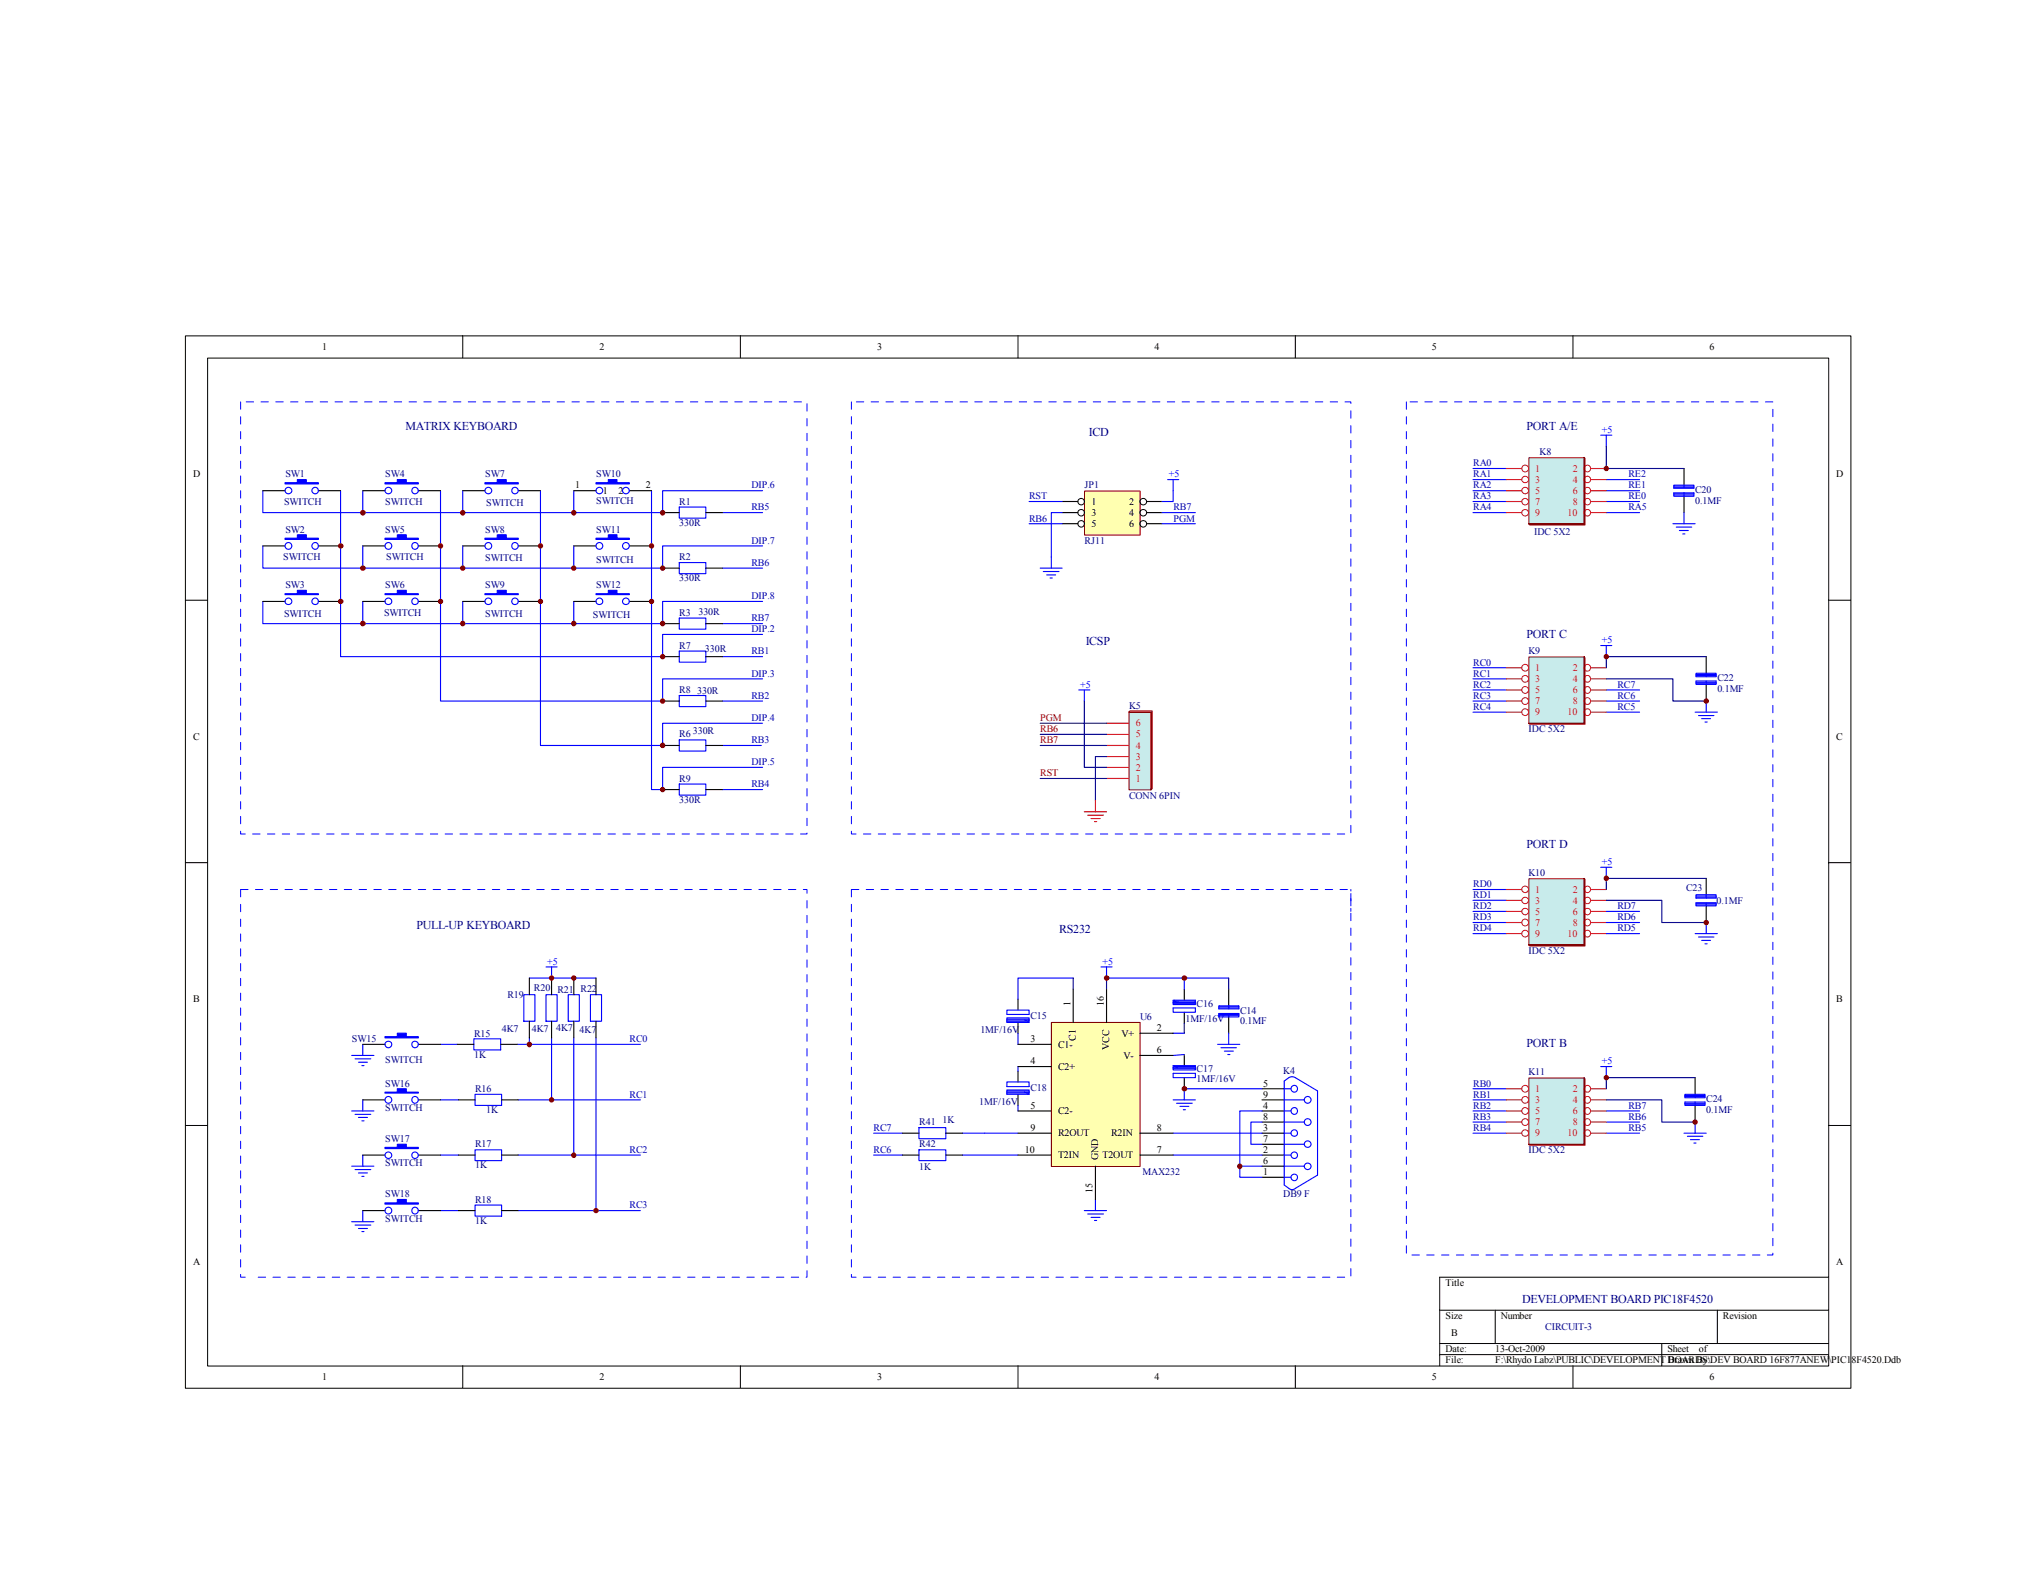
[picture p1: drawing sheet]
<svg xmlns="http://www.w3.org/2000/svg" width="279mm" height="216mm" viewBox="0 0 279 216" stroke-linecap="round" stroke-linejoin="round" font-family="sans-serif">
<g fill="none" stroke="#000" stroke-width=".14">
<path d="M25.4 46.1h228.6v144.4h-228.6zM28.5 49.1h222.5v138.4h-222.5zM63.5 46.1v3M101.6 46.1v3M139.7 46.1v3M177.8 46.1v3M215.9 46.1v3M25.4 82.4h3.1M250.9 82.4h3.1M25.4 118.4h3.1M250.9 118.4h3.1M25.4 154.5h3.1"/>
<path d="M250.9 154.5h3.1M197.6 179.8h53.3M205.2 179.8v4.6M235.7 179.8v4.6M250.9 175.3h-53.3v12.2M63.5 187.5v3M101.6 187.5v3M139.7 187.5v3M177.8 187.5v3M197.6 184.4h53.3M197.6 185.9h53.3M215.9 187.5v3"/>
<path d="M228 184.4v3.1"/>
</g>
<g fill="none" stroke="#00f" stroke-width=".15">
<path d="M36.1 67.4v3h54.8v-3h13.7M36.1 74.9v3.1h54.8v-3.1h13.7M46.7 67.4v22.7h44.2v-3h13.7M49.8 67.4v3M49.8 74.9v3.1M60.5 67.4v28.8h30.4v-3h13.7M63.5 67.4v3M63.5 74.9v3.1M74.2 67.4v34.9h16.7v-3h13.7M78.7 67.4v3M78.7 74.9v3.1M89.4 67.4v41h1.5v-3.1h13.7"/>
<path d="M99.1 70.4h5.5M99.1 78h5.5M36.1 82.5v3.1h54.8v-3.1h13.7M49.8 82.5v3.1M63.5 82.5v3.1M78.7 82.5v3.1M99.1 85.6h5.5M99.1 90.1h5.5M99.1 96.2h5.5M99.1 102.3h5.4M99.1 108.4h5.5M72.6 134.2h9.2"/>
<path d="M74.9 132.7h1.6M75.7 132.7v1.5M48.3 152.5h3M48.3 144.9h3M48.7 153h2.2M48.7 145.3h2.2M49.2 153.4h1.2M49.2 145.8h1.2M49.7 153.8h.3M49.7 146.3h.3M49.8 143.3v1.6M49.8 151v1.5"/>
<path d="M49.8 158.5v1.6M60.5 143.3h2.2M60.5 151h2.4M60.5 158.5h2.4M71 143.3h16.9M71.1 151h16.8M71.1 158.5h16.8M72.6 142.5v.8M75.7 142.5v8.5M78.7 142.5v16M81.8 142.5v23.7M48.3 167.7h3"/>
<path d="M48.3 160.1h3M48.7 168.1h2.2M48.7 160.5h2.2M49.2 168.6h1.2M49.2 161h1.2M49.7 169h.3M49.7 161.5h.3M49.8 166.2v1.5M60.5 166.2h2.4M71.1 166.2h16.8"/>
</g>
<path d="M36.1 67.4h3M43.7 67.4h3" fill="none" stroke="#000" stroke-width=".15"/>
<path d="M39.1 66.3h1.7v-.5h1.2v.5h1.7v.1h-4.6z" fill-rule="evenodd" fill="#00f"/>
<g fill="none" stroke="#00f" stroke-width=".15">
<path d="M39.1 66.3h1.7v-.5h1.2v.5h1.7v.1h-4.6z"/>
<circle cx="39.6" cy="67.3" r=".45"/>
<circle cx="43.2" cy="67.3" r=".44"/>
</g>
<path d="M49.8 67.4h3M57.4 67.4h3.1" fill="none" stroke="#000" stroke-width=".15"/>
<path d="M52.8 66.3h1.7v-.5h1.3v.5h1.6v.1h-4.6z" fill-rule="evenodd" fill="#00f"/>
<g fill="none" stroke="#00f" stroke-width=".15">
<path d="M52.8 66.3h1.7v-.5h1.3v.5h1.6v.1h-4.6z"/>
<circle cx="53.3" cy="67.3" r=".45"/>
<circle cx="57" cy="67.3" r=".45"/>
</g>
<path d="M63.5 67.4h3M71.1 67.4h3.1" fill="none" stroke="#000" stroke-width=".15"/>
<path d="M66.5 66.3h1.7v-.5h1.3v.5h1.6v.1h-4.6z" fill-rule="evenodd" fill="#00f"/>
<g fill="none" stroke="#00f" stroke-width=".15">
<path d="M66.5 66.3h1.7v-.5h1.3v.5h1.6v.1h-4.6z"/>
<circle cx="67" cy="67.3" r=".45"/>
<circle cx="70.7" cy="67.3" r=".45"/>
</g>
<path d="M63.5 74.9h3M71.1 74.9h3.1" fill="none" stroke="#000" stroke-width=".15"/>
<path d="M66.5 73.9h1.7v-.5h1.3v.5h1.6v.1h-4.6z" fill-rule="evenodd" fill="#00f"/>
<g fill="none" stroke="#00f" stroke-width=".15">
<path d="M66.5 73.9h1.7v-.5h1.3v.5h1.6v.1h-4.6z"/>
<circle cx="67" cy="74.9" r=".46"/>
<circle cx="70.7" cy="74.9" r=".46"/>
</g>
<path d="M49.8 74.9h3M57.4 74.9h3.1" fill="none" stroke="#000" stroke-width=".15"/>
<path d="M52.8 73.9h1.7v-.5h1.3v.5h1.6v.1h-4.6z" fill-rule="evenodd" fill="#00f"/>
<g fill="none" stroke="#00f" stroke-width=".15">
<path d="M52.8 73.9h1.7v-.5h1.3v.5h1.6v.1h-4.6z"/>
<circle cx="53.3" cy="74.9" r=".46"/>
<circle cx="56.9" cy="74.9" r=".46"/>
</g>
<path d="M36.1 74.9h3M43.7 74.9h3" fill="none" stroke="#000" stroke-width=".15"/>
<path d="M39.1 73.9h1.7v-.5h1.2v.5h1.7v.1h-4.6z" fill-rule="evenodd" fill="#00f"/>
<g fill="none" stroke="#00f" stroke-width=".15">
<path d="M39.1 73.9h1.7v-.5h1.2v.5h1.7v.1h-4.6z"/>
<circle cx="39.6" cy="74.9" r=".46"/>
<circle cx="43.2" cy="74.9" r=".45"/>
</g>
<path d="M36.1 82.5h3M43.7 82.5h3" fill="none" stroke="#000" stroke-width=".15"/>
<path d="M39.1 81.5h1.7v-.5h1.2v.5h1.7v.1h-4.6z" fill-rule="evenodd" fill="#00f"/>
<g fill="none" stroke="#00f" stroke-width=".15">
<path d="M39.1 81.5h1.7v-.5h1.2v.5h1.7v.1h-4.6z"/>
<circle cx="39.6" cy="82.5" r=".46"/>
<circle cx="43.2" cy="82.5" r=".44"/>
</g>
<path d="M49.8 82.5h3M57.4 82.5h3.1" fill="none" stroke="#000" stroke-width=".15"/>
<path d="M52.8 81.5h1.7v-.5h1.3v.5h1.6v.1h-4.6z" fill-rule="evenodd" fill="#00f"/>
<g fill="none" stroke="#00f" stroke-width=".15">
<path d="M52.8 81.5h1.7v-.5h1.3v.5h1.6v.1h-4.6z"/>
<circle cx="53.3" cy="82.5" r=".46"/>
<circle cx="57" cy="82.5" r=".45"/>
</g>
<path d="M63.5 82.5h3M71.1 82.5h3.1" fill="none" stroke="#000" stroke-width=".15"/>
<path d="M66.5 81.5h1.7v-.5h1.3v.5h1.6v.1h-4.6z" fill-rule="evenodd" fill="#00f"/>
<g fill="none" stroke="#00f" stroke-width=".15">
<path d="M66.5 81.5h1.7v-.5h1.3v.5h1.6v.1h-4.6z"/>
<circle cx="67" cy="82.5" r=".46"/>
<circle cx="70.7" cy="82.5" r=".45"/>
</g>
<path d="M78.7 82.5h3.1M86.4 82.5h3" fill="none" stroke="#000" stroke-width=".15"/>
<path d="M81.8 81.5h1.7v-.5h1.2v.5h1.7v.1h-4.6z" fill-rule="evenodd" fill="#00f"/>
<g fill="none" stroke="#00f" stroke-width=".15">
<path d="M81.8 81.5h1.7v-.5h1.2v.5h1.7v.1h-4.6z"/>
<circle cx="82.3" cy="82.5" r=".46"/>
<circle cx="85.9" cy="82.5" r=".46"/>
</g>
<path d="M78.7 74.9h3.1M86.4 74.9h3" fill="none" stroke="#000" stroke-width=".15"/>
<path d="M81.8 73.9h1.7v-.5h1.2v.5h1.7v.1h-4.6z" fill-rule="evenodd" fill="#00f"/>
<g fill="none" stroke="#00f" stroke-width=".15">
<path d="M81.8 73.9h1.7v-.5h1.2v.5h1.7v.1h-4.6z"/>
<circle cx="82.3" cy="74.9" r=".46"/>
<circle cx="85.9" cy="74.9" r=".46"/>
</g>
<path d="M78.7 67.4h3.1M86.4 67.4h3" fill="none" stroke="#000" stroke-width=".15"/>
<path d="M81.8 66.3h1.7v-.5h1.2v.5h1.7v.1h-4.6z" fill-rule="evenodd" fill="#00f"/>
<g fill="none" stroke="#00f" stroke-width=".15">
<path d="M81.8 66.3h1.7v-.5h1.2v.5h1.7v.1h-4.6zM93.2 69.6h3.7v1.5h-3.7zM93.2 77.2h3.7v1.5h-3.7zM93.2 84.8h3.7v1.6h-3.7zM93.2 89.4h3.7v1.5h-3.7zM93.2 95.5h3.7v1.5h-3.7zM93.2 101.6h3.7v1.5h-3.7zM93.2 107.6h3.7v1.5h-3.7zM71.9 136.5h1.5v3.7h-1.5zM74.9 136.5h1.6v3.7h-1.6zM78 136.5h1.5v3.7h-1.5zM81 136.5h1.5v3.7h-1.5z"/>
<path d="M65 142.6h3.7v1.5h-3.7zM65.2 150.2h3.6v1.5h-3.6zM65.2 157.8h3.6v1.5h-3.6zM65.2 165.4h3.6v1.5h-3.6z"/>
<circle cx="82.3" cy="67.3" r=".45"/>
<circle cx="85.9" cy="67.3" r=".45"/>
</g>
<g fill="none" stroke="#000" stroke-width=".15">
<path d="M90.9 70.4h2.3M90.9 78h2.3M96.9 70.4h2.2M96.9 78h2.2M90.9 85.6h2.3M90.9 90.1h2.3M90.9 96.2h2.3M96.9 85.6h2.2M96.9 90.1h2.2M96.9 96.2h2.2M90.9 102.3h2.3M90.9 108.4h2.3"/>
<path d="M96.9 102.3h2.2M96.9 108.4h2.2M72.6 134.2v2.3M75.7 134.2v2.3M78.7 134.2v2.3M81.8 134.2v2.3M49.8 143.3h3M57.4 143.3h3.1M62.7 143.3h2.3M62.9 151h2.3M62.9 158.5h2.3M68.7 143.3h2.3"/>
<path d="M68.8 151h2.3M68.8 158.5h2.3M72.6 140.2v2.3M75.7 140.2v2.3M78.7 140.2v2.3M81.8 140.2v2.3M62.9 166.2h2.3M68.8 166.2h2.3"/>
</g>
<path d="M52.8 142.3h1.7v-.5h1.3v.5h1.6v.2h-4.6z" fill-rule="evenodd" fill="#00f"/>
<g fill="none" stroke="#00f" stroke-width=".15">
<path d="M52.8 142.3h1.7v-.5h1.3v.5h1.6v.2h-4.6z"/>
<circle cx="53.3" cy="143.4" r=".46"/>
<circle cx="57" cy="143.4" r=".45"/>
</g>
<path d="M49.8 151h3M57.4 151h3.1" fill="none" stroke="#000" stroke-width=".15"/>
<path d="M52.8 149.9h1.7v-.5h1.3v.5h1.6v.1h-4.6z" fill-rule="evenodd" fill="#00f"/>
<g fill="none" stroke="#00f" stroke-width=".15">
<path d="M52.8 149.9h1.7v-.5h1.3v.5h1.6v.1h-4.6z"/>
<circle cx="53.3" cy="151" r=".46"/>
<circle cx="56.9" cy="151" r=".46"/>
</g>
<path d="M49.8 158.5h3M57.4 158.5h3.1" fill="none" stroke="#000" stroke-width=".15"/>
<path d="M52.8 157.5h1.7v-.4h1.3v.4h1.6v.1h-4.6z" fill-rule="evenodd" fill="#00f"/>
<g fill="none" stroke="#00f" stroke-width=".15">
<path d="M52.8 157.5h1.7v-.4h1.3v.4h1.6v.1h-4.6z"/>
<circle cx="53.3" cy="158.6" r=".45"/>
<circle cx="57" cy="158.6" r=".45"/>
</g>
<path d="M49.8 166.2h3M57.4 166.2h3.1" fill="none" stroke="#000" stroke-width=".15"/>
<path d="M52.8 165.1h1.7v-.5h1.3v.5h1.6v.2h-4.6z" fill-rule="evenodd" fill="#00f"/>
<g fill="none" stroke="#00f" stroke-width=".15">
<path d="M219.7 59.7h1.5M220.4 59.7v1.6M202.1 65.8h4.6M202.1 67.4h4.6M202.1 68.8h4.6M202.1 70.4h4.6M202.1 64.3h4.6M220.4 65.8h4.6M220.4 67.4h4.6M220.4 68.8h4.6M220.4 70.4h4.6M229.6 71.9h3"/>
<path d="M229.7 66.6h2.8v.4h-2.8zM229.7 67.6h2.8v.5h-2.8zM229.7 67.8h2.8M229.7 67.9h2.8M229.7 66.9h2.8M229.7 66.7h2.8M230 72.3h2.2M230.5 72.8h1.2M230.9 73.3h.3M231.1 66.6v.4M231.1 67.6v.5M231.1 70.4v1.5"/>
<path d="M202.1 94.7h4.6M202.1 96.2h4.6M202.1 97.7h4.6M202.1 91.7h4.6M202.1 93.2h4.6M220.4 94.7h4.6M220.4 96.2h4.6M220.4 97.7h4.6M232.6 97.7h3.1M232.7 92.4h2.8v.5h-2.8zM232.7 93.5h2.8v.4h-2.8zM232.7 93.6h2.8"/>
<path d="M232.7 93.8h2.8M232.7 92.7h2.8M232.7 92.6h2.8M233.1 98.2h2.1M233.5 98.6h1.2M234 99.1h.3M234.1 92.4v.5M234.1 93.5v.4M234.1 96.2v1.5M138.2 138.6h3v.6h-3zM138.2 139.7h3v.6h-3zM138.2 139.9h3"/>
<path d="M138.2 140h3l-.1 .3M140.6 140l.5 .2h-2.9M147.3 134.2h-7.6v2.9M151.1 132.7h1.5M151.8 132.7v1.5h10.7v1.6M161 138.3h3v.6h-3zM161 137.3h3v.6h-3zM161 137.7h3M161.2 137.3l-.2 .3h3M162.5 134.2h6.1M164 137.4h-2.8l.4 .2M167.3 138h2.7v.5h-2.7z"/>
<path d="M167.3 139.1h2.7v.5h-2.7zM167.3 138.3h2.7M167.3 139.2h2.7M167.3 139.4h2.7M167.3 138.2h2.7M168.6 138v.5M168.6 139.1v.5M202.1 122.1h4.6M202.1 128.1h4.6M202.1 126.6h4.6M202.1 125.1h4.6M202.1 123.6h4.6"/>
<path d="M232.6 128.1h3.1M232.7 122.8h2.8v.5h-2.8zM232.7 123.9h2.8v.4h-2.8zM232.7 124h2.8M232.7 124.2h2.8M232.7 123.1h2.8M232.7 123h2.8M233.1 128.6h2.1M233.5 129.1h1.2M234 129.5h.3M234.1 122.8v.5M234.1 123.9v.4"/>
<path d="M234.1 126.6v1.5M119.9 155.5h3.9M119.9 158.5h3.9M126.1 154.8h3.7v1.5h-3.7zM126.1 157.8h3.7v1.5h-3.7zM132.1 155.5h7.6M132.1 158.5h7.6M138.2 148.5h3v.6h-3zM138.2 149.6h3v.6h-3zM138.2 149.7h3M138.2 149.9h3l-.1 .3M139.7 141.8v1.5"/>
<path d="M139.7 146.4v.6M139.7 151.7v.8M140.6 149.9l.5 .1h-2.9M161 147.3h3v.6h-3zM161 146.3h3v.6h-3zM161 155.5h12.2M161 151h3M161 158.5h12.2M161 146.7h3M161 141.8h1.5M161.2 146.3l-.2 .3h3M161.5 151.4h2.1"/>
<path d="M161.9 151.8h1.3M162.4 152.3h.3M162.5 144.7l-1.5 .2M164 146.4h-2.8l.4 .2M167.1 143.3h3M167.6 143.8h2.1M168 144.3h1.2M168.5 144.7h.3M168.6 141.8v1.5M173.2 154h-1.5v3.1h1.5M173.2 152.5h-3.1v9.1h3.1M173.2 149.4h-10.7v1.6"/>
<path d="M176.2 148.4l.8-.6h.6l3.2 1.9v11.6l-3.2 1.9-.3 .1-.3-.1-.8-.6zM176.2 155.5h1M176.2 154h2.8M176.2 152.5h1M176.2 151h2.8M176.2 149.4h1M176.2 157.1h2.8M176.2 158.5h1M202.1 155.5h4.6M202.1 154h4.6M202.1 152.5h4.6M202.1 151h4.6"/>
<path d="M202.1 149.4h4.6M220.4 155.5h4.6M220.4 154h4.6M220.4 152.5h4.6M231.1 155.5h3M231.2 150.2h2.8v.5h-2.8zM231.2 151.3h2.8v.4h-2.8zM231.2 151.4h2.8M231.2 151.6h2.8M231.2 150.5h2.8M231.2 150.4h2.8M231.6 156h2.1"/>
<path d="M232 156.4h1.2M232.5 156.9h.2M232.6 150.2v.5M232.6 151.3v.4M232.6 154v1.5M52.8 165.1h1.7v-.5h1.3v.5h1.6v.2h-4.6zM148.8 166.2h3M149.3 166.6h2.1M149.7 167.1h1.3M150.2 167.5h.3M150.3 164.6v1.6M170.1 160.1h3.1"/>
<path d="M176.2 160.1h2.8M176.2 161.6h1"/>
<circle cx="177.6" cy="152.5" r=".45"/>
<circle cx="177.6" cy="149.4" r=".45"/>
<circle cx="177.6" cy="155.5" r=".44"/>
<circle cx="177.6" cy="158.6" r=".44"/>
<circle cx="179.5" cy="151" r=".46"/>
<circle cx="179.5" cy="154" r=".46"/>
<circle cx="179.5" cy="157" r=".45"/>
<circle cx="53.3" cy="166.2" r=".46"/>
<circle cx="56.9" cy="166.2" r=".46"/>
<circle cx="177.6" cy="161.6" r=".44"/>
<circle cx="179.5" cy="160.1" r=".45"/>
</g>
<g fill="none" stroke="#000" stroke-width=".15">
<path d="M231.1 64.3v2.3M231.1 68.1v2.3M234.1 90.1v2.3M234.1 93.9v2.3M139.7 137.1v1.5M162.5 135.8v1.5M162.5 138.9v1.6M168.6 135.8v2.2M168.6 139.6v2.2M234.1 120.6v2.2M234.1 124.3v2.3M123.8 158.5h2.3"/>
<path d="M123.8 155.5h2.3M129.8 158.5h2.3M129.8 155.5h2.3M139.7 140.3v1.5M139.7 147v1.5M139.7 150.2v1.5M162.5 144.7v1.6M162.5 147.9v1.5M173.2 158.5h3M173.2 157.1h3M173.2 155.5h3M173.2 154h3"/>
<path d="M173.2 152.5h3M173.2 151h3M173.2 149.4h3M232.6 147.9v2.3M232.6 151.7v2.3M173.2 161.6h3M173.2 160.1h3"/>
</g>
<path d="M148.9 67.4h7.6v6h-7.6z" fill="#ffffb0"/>
<path d="M148.8 67.4h7.7v6h-7.7z" fill="none" stroke="#800000" stroke-width=".14"/>
<g fill="none" stroke="#000" stroke-width=".14">
<circle cx="148.4" cy="70.4" r=".44"/>
<circle cx="148.4" cy="71.9" r=".44"/>
<circle cx="148.4" cy="68.9" r=".44"/>
<circle cx="156.9" cy="71.9" r=".46"/>
<circle cx="156.9" cy="70.4" r=".46"/>
<circle cx="156.9" cy="68.9" r=".45"/>
</g>
<path d="M145.8 68.8h2.1M145.8 70.4h2.1M145.8 71.9h2.1M157.4 68.8h2.1M157.4 70.4h2.1M157.4 71.9h2.1" fill="none" stroke="#000" stroke-width=".15"/>
<path d="M141.2 68.8h4.6M141.2 71.9h4.6M142.7 78h3.1M143.2 78.4h2.1M143.6 78.9h1.3M144.1 79.3h.3M145.8 70.4h-1.5v7.6M159.5 71.9h4.5M159.5 70.4h4.5M160.2 65.8h1.6M161 65.8v3h-1.5" fill="none" stroke="#00f" stroke-width=".15"/>
<path d="M33 55.2h77.7v59.3h-77.7zM116.8 55.2h68.6v59.3h-68.6zM193 55.2h50.3v117.1h-50.3zM33 122.1h77.7v53.2h-76.2M33 122.1v53.2h1.5M116.8 122.1v53.2h68.6v-53.2M116.8 122.1h68.6v3" fill="none" stroke="#00f" stroke-width=".14" stroke-dasharray="1 1 1 1 1 1 1 1"/>
<circle cx="170.1" cy="160.1" r=".31" fill="#800000"/>
<circle cx="170.1" cy="160.1" r=".31" fill="none" stroke="#800000" stroke-width=".14"/>
<circle cx="162.5" cy="149.4" r=".31" fill="#800000"/>
<circle cx="162.5" cy="149.4" r=".31" fill="none" stroke="#800000" stroke-width=".14"/>
<circle cx="63.5" cy="70.4" r=".31" fill="#800000"/>
<circle cx="63.5" cy="70.4" r=".31" fill="none" stroke="#800000" stroke-width=".14"/>
<circle cx="78.7" cy="70.4" r=".31" fill="#800000"/>
<circle cx="78.7" cy="70.4" r=".31" fill="none" stroke="#800000" stroke-width=".14"/>
<circle cx="78.7" cy="78" r=".3" fill="#800000"/>
<circle cx="78.7" cy="78" r=".3" fill="none" stroke="#800000" stroke-width=".14"/>
<circle cx="60.5" cy="74.9" r=".3" fill="#800000"/>
<circle cx="60.5" cy="74.9" r=".3" fill="none" stroke="#800000" stroke-width=".14"/>
<circle cx="63.5" cy="78" r=".3" fill="#800000"/>
<circle cx="63.5" cy="78" r=".3" fill="none" stroke="#800000" stroke-width=".14"/>
<circle cx="78.7" cy="85.6" r=".3" fill="#800000"/>
<circle cx="78.7" cy="85.6" r=".3" fill="none" stroke="#800000" stroke-width=".14"/>
<circle cx="60.5" cy="82.5" r=".3" fill="#800000"/>
<circle cx="60.5" cy="82.5" r=".3" fill="none" stroke="#800000" stroke-width=".14"/>
<circle cx="63.5" cy="85.6" r=".3" fill="#800000"/>
<circle cx="63.5" cy="85.6" r=".3" fill="none" stroke="#800000" stroke-width=".14"/>
<circle cx="90.9" cy="85.6" r=".3" fill="#800000"/>
<circle cx="90.9" cy="85.6" r=".3" fill="none" stroke="#800000" stroke-width=".14"/>
<circle cx="90.9" cy="90.1" r=".3" fill="#800000"/>
<circle cx="90.9" cy="90.1" r=".3" fill="none" stroke="#800000" stroke-width=".14"/>
<circle cx="90.9" cy="96.2" r=".3" fill="#800000"/>
<circle cx="90.9" cy="96.2" r=".3" fill="none" stroke="#800000" stroke-width=".14"/>
<circle cx="90.9" cy="70.4" r=".31" fill="#800000"/>
<circle cx="90.9" cy="70.4" r=".31" fill="none" stroke="#800000" stroke-width=".14"/>
<circle cx="49.8" cy="70.4" r=".32" fill="#800000"/>
<circle cx="49.8" cy="70.4" r=".32" fill="none" stroke="#800000" stroke-width=".14"/>
<circle cx="90.9" cy="78" r=".3" fill="#800000"/>
<circle cx="90.9" cy="78" r=".3" fill="none" stroke="#800000" stroke-width=".14"/>
<circle cx="46.8" cy="74.9" r=".31" fill="#800000"/>
<circle cx="46.8" cy="74.9" r=".31" fill="none" stroke="#800000" stroke-width=".14"/>
<circle cx="49.8" cy="78" r=".31" fill="#800000"/>
<circle cx="49.8" cy="78" r=".31" fill="none" stroke="#800000" stroke-width=".14"/>
<circle cx="49.8" cy="85.6" r=".32" fill="#800000"/>
<circle cx="49.8" cy="85.6" r=".32" fill="none" stroke="#800000" stroke-width=".14"/>
<circle cx="90.9" cy="108.4" r=".3" fill="#800000"/>
<circle cx="90.9" cy="108.4" r=".3" fill="none" stroke="#800000" stroke-width=".14"/>
<circle cx="81.8" cy="166.2" r=".3" fill="#800000"/>
<circle cx="81.8" cy="166.2" r=".3" fill="none" stroke="#800000" stroke-width=".14"/>
<circle cx="75.7" cy="151" r=".3" fill="#800000"/>
<circle cx="75.7" cy="151" r=".3" fill="none" stroke="#800000" stroke-width=".14"/>
<circle cx="72.6" cy="143.4" r=".31" fill="#800000"/>
<circle cx="72.6" cy="143.4" r=".31" fill="none" stroke="#800000" stroke-width=".14"/>
<circle cx="78.7" cy="134.2" r=".3" fill="#800000"/>
<circle cx="78.7" cy="134.2" r=".3" fill="none" stroke="#800000" stroke-width=".14"/>
<circle cx="75.7" cy="134.2" r=".3" fill="#800000"/>
<circle cx="75.7" cy="134.2" r=".3" fill="none" stroke="#800000" stroke-width=".14"/>
<circle cx="78.7" cy="158.6" r=".3" fill="#800000"/>
<circle cx="78.7" cy="158.6" r=".3" fill="none" stroke="#800000" stroke-width=".14"/>
<circle cx="74.2" cy="74.9" r=".3" fill="#800000"/>
<circle cx="74.2" cy="74.9" r=".3" fill="none" stroke="#800000" stroke-width=".14"/>
<circle cx="74.2" cy="82.5" r=".3" fill="#800000"/>
<circle cx="74.2" cy="82.5" r=".3" fill="none" stroke="#800000" stroke-width=".14"/>
<circle cx="89.4" cy="82.5" r=".3" fill="#800000"/>
<circle cx="89.4" cy="82.5" r=".3" fill="none" stroke="#800000" stroke-width=".14"/>
<circle cx="89.4" cy="74.9" r=".3" fill="#800000"/>
<circle cx="89.4" cy="74.9" r=".3" fill="none" stroke="#800000" stroke-width=".14"/>
<path d="M144.3 140.4h12.2v19.7h-12.2z" fill="#ffffb0"/>
<path d="M144.3 140.3h12.2v19.8h-12.2z" fill="none" stroke="#800000" stroke-width=".14"/>
<path d="M147.3 135.8v4.5M151.8 135.8v4.5M139.7 155.5h4.6M139.7 158.5h4.6M139.7 152.5h4.6M139.7 146.4h4.6M139.7 143.3h4.6M156.4 141.8h4.6M156.4 144.9h4.6M156.4 155.5h4.6M156.4 158.5h4.6M150.3 160.1v4.5" fill="none" stroke="#000" stroke-width=".15"/>
<path d="M209.8 62.9h7.6v9h-7.6z" fill="#c8ebeb"/>
<path d="M209.8 62.8h7.6v9.1h-7.6z" fill="none" stroke="#800000" stroke-width=".14"/>
<g fill="none" stroke="#ee0e22" stroke-width=".14">
<circle cx="209.3" cy="64.3" r=".46"/>
<circle cx="209.3" cy="70.4" r=".46"/>
<circle cx="209.3" cy="65.8" r=".46"/>
<circle cx="209.3" cy="67.3" r=".45"/>
<circle cx="209.3" cy="68.9" r=".45"/>
<circle cx="217.8" cy="64.3" r=".45"/>
<circle cx="217.8" cy="70.4" r=".44"/>
<circle cx="217.8" cy="65.8" r=".44"/>
<circle cx="217.8" cy="67.3" r=".44"/>
<circle cx="217.8" cy="68.9" r=".44"/>
</g>
<path d="M206.7 64.3h2.1M206.7 65.8h2.1M206.7 67.4h2.1M206.7 68.8h2.1M206.7 70.4h2.1M218.3 64.3h2.1M218.3 65.8h2.1M218.3 67.4h2.1M218.3 68.8h2.1M218.3 70.4h2.1" fill="none" stroke="#ee0e22" stroke-width=".15"/>
<path d="M217.4 62.8l.1 .1v9.2h-7.6l-.1-.2h7.6z" fill="none" stroke="#800000" stroke-width=".15"/>
<path d="M209.8 90.2h7.6v9.1h-7.6z" fill="#c8ebeb"/>
<path d="M209.8 90.2h7.6v9.1h-7.6z" fill="none" stroke="#800000" stroke-width=".14"/>
<g fill="none" stroke="#ee0e22" stroke-width=".14">
<circle cx="209.3" cy="96.2" r=".46"/>
<circle cx="209.3" cy="97.7" r=".46"/>
<circle cx="209.3" cy="93.2" r=".46"/>
<circle cx="209.3" cy="91.7" r=".46"/>
<circle cx="209.3" cy="94.7" r=".46"/>
<circle cx="217.8" cy="97.7" r=".45"/>
<circle cx="217.8" cy="93.2" r=".45"/>
<circle cx="217.8" cy="94.7" r=".45"/>
<circle cx="217.8" cy="96.2" r=".45"/>
<circle cx="217.8" cy="91.7" r=".45"/>
</g>
<path d="M206.7 91.7h2.1M206.7 93.2h2.1M206.7 94.7h2.1M206.7 96.2h2.1M206.7 97.7h2.1M218.3 91.7h2.1M218.3 93.2h2.1M218.3 94.7h2.1M218.3 96.2h2.1M218.3 97.7h2.1" fill="none" stroke="#ee0e22" stroke-width=".15"/>
<path d="M217.4 90.1l.1 .2v9.1h-7.6l-.1-.1h7.6z" fill="none" stroke="#800000" stroke-width=".15"/>
<path d="M209.8 120.6h7.6v9.1h-7.6z" fill="#c8ebeb"/>
<path d="M209.8 120.6h7.6v9.1h-7.6z" fill="none" stroke="#800000" stroke-width=".14"/>
<g fill="none" stroke="#ee0e22" stroke-width=".14">
<circle cx="209.3" cy="126.6" r=".46"/>
<circle cx="209.3" cy="128.1" r=".46"/>
<circle cx="209.3" cy="125.1" r=".46"/>
<circle cx="209.3" cy="123.6" r=".45"/>
<circle cx="209.3" cy="122.1" r=".45"/>
<circle cx="217.8" cy="126.6" r=".45"/>
<circle cx="217.8" cy="128.1" r=".45"/>
<circle cx="217.8" cy="125.1" r=".44"/>
<circle cx="217.8" cy="123.6" r=".44"/>
<circle cx="217.8" cy="122.1" r=".44"/>
</g>
<path d="M206.7 122.1h2.1M206.7 123.6h2.1M206.7 125.1h2.1M206.7 126.6h2.1M206.7 128.1h2.1M218.3 122.1h2.1M218.3 123.6h2.1M218.3 125.1h2.1M218.3 126.6h2.1M218.3 128.1h2.1" fill="none" stroke="#ee0e22" stroke-width=".15"/>
<path d="M217.4 120.6l.1 .1v9.1h-7.6l-.1-.1h7.6z" fill="none" stroke="#800000" stroke-width=".15"/>
<path d="M209.8 148h7.6v9.1h-7.6z" fill="#c8ebeb"/>
<path d="M209.8 148h7.6v9.1h-7.6z" fill="none" stroke="#800000" stroke-width=".14"/>
<g fill="none" stroke="#ee0e22" stroke-width=".14">
<circle cx="209.3" cy="152.5" r=".46"/>
<circle cx="209.3" cy="154" r=".46"/>
<circle cx="209.3" cy="151" r=".46"/>
<circle cx="209.3" cy="149.4" r=".46"/>
<circle cx="209.3" cy="155.5" r=".46"/>
<circle cx="217.8" cy="154" r=".45"/>
<circle cx="217.8" cy="149.4" r=".45"/>
<circle cx="217.8" cy="152.5" r=".45"/>
<circle cx="217.8" cy="151" r=".45"/>
<circle cx="217.8" cy="155.5" r=".44"/>
</g>
<path d="M206.7 149.4h2.1M206.7 151h2.1M206.7 152.5h2.1M206.7 154h2.1M206.7 155.5h2.1M218.3 149.4h2.1M218.3 151h2.1M218.3 152.5h2.1M218.3 154h2.1M218.3 155.5h2.1" fill="none" stroke="#ee0e22" stroke-width=".15"/>
<path d="M217.4 147.9l.1 .2v9.1h-7.6l-.1-.1h7.6z" fill="none" stroke="#800000" stroke-width=".15"/>
<path d="M220.4 61.3v3h10.7" fill="none" stroke="#000080" stroke-width=".15"/>
<circle cx="220.4" cy="64.3" r=".3" fill="#800000"/>
<circle cx="220.4" cy="64.3" r=".3" fill="none" stroke="#800000" stroke-width=".14"/>
<path d="M220.4 93.2h9.2v3h4.5M234.1 90.1h-13.7v1.6M220.4 123.6h7.6v3h6.1" fill="none" stroke="#000080" stroke-width=".15"/>
<path d="M219.7 88.6h1.5M220.4 88.6v1.5M220.4 125.1h4.6M220.4 126.6h4.6M220.4 128.1h4.6" fill="none" stroke="#00f" stroke-width=".15"/>
<circle cx="234.1" cy="126.6" r=".3" fill="#800000"/>
<circle cx="234.1" cy="126.6" r=".3" fill="none" stroke="#800000" stroke-width=".14"/>
<path d="M234.1 120.6h-13.7v1.5" fill="none" stroke="#000080" stroke-width=".15"/>
<path d="M219.7 119h1.5M220.4 119v1.6" fill="none" stroke="#00f" stroke-width=".15"/>
<circle cx="234.1" cy="96.2" r=".3" fill="#800000"/>
<circle cx="234.1" cy="96.2" r=".3" fill="none" stroke="#800000" stroke-width=".14"/>
<circle cx="220.4" cy="90.1" r=".3" fill="#800000"/>
<circle cx="220.4" cy="90.1" r=".3" fill="none" stroke="#800000" stroke-width=".14"/>
<path d="M220.4 151h7.6v3h4.6" fill="none" stroke="#000080" stroke-width=".15"/>
<circle cx="232.6" cy="154" r=".3" fill="#800000"/>
<circle cx="232.6" cy="154" r=".3" fill="none" stroke="#800000" stroke-width=".14"/>
<path d="M232.6 147.9h-12.2v1.5" fill="none" stroke="#000080" stroke-width=".15"/>
<path d="M219.7 146.4h1.5M220.4 146.4v1.5" fill="none" stroke="#00f" stroke-width=".15"/>
<circle cx="220.4" cy="147.9" r=".3" fill="#800000"/>
<circle cx="220.4" cy="147.9" r=".3" fill="none" stroke="#800000" stroke-width=".14"/>
<circle cx="220.4" cy="120.5" r=".31" fill="#800000"/>
<circle cx="220.4" cy="120.5" r=".31" fill="none" stroke="#800000" stroke-width=".14"/>
<path d="M155 97.8h3v10.6h-3z" fill="#c8ebeb"/>
<path d="M154.9 97.8h3.1v10.6h-3.1z" fill="none" stroke="#800000" stroke-width=".14"/>
<path d="M151.8 99.3h3.1M151.8 106.8h3.1M151.8 105.3h3.1M151.8 103.8h3.1M151.8 102.3h3.1M151.8 100.8h3.1" fill="none" stroke="#ee0e22" stroke-width=".15"/>
<path d="M154.9 97.7l.2-.1h3v10.6l-.2 .2v-10.7z" fill="none" stroke="#800000" stroke-width=".15"/>
<path d="M142.7 99.3h9.1M148.8 96.2v9.1h3M142.7 106.8h9.1M142.7 100.8h9.1M142.7 102.3h9.1M151.8 103.8h-1.5v6.1" fill="none" stroke="#000080" stroke-width=".15"/>
<path d="M148 94.7h1.6M148.8 94.7v1.5" fill="none" stroke="#00f" stroke-width=".15"/>
<path d="M148.8 111.4h3M149.3 111.9h2.1M149.7 112.4h1.3M150.2 112.8h.3M150.3 109.9v1.5" fill="none" stroke="#f00" stroke-width=".15"/>
<circle cx="46.8" cy="82.5" r=".31" fill="#800000"/>
<circle cx="46.8" cy="82.5" r=".31" fill="none" stroke="#800000" stroke-width=".14"/>
<circle cx="90.9" cy="102.3" r=".31" fill="#800000"/>
<circle cx="90.9" cy="102.3" r=".31" fill="none" stroke="#800000" stroke-width=".14"/>
<circle cx="162.5" cy="134.2" r=".31" fill="#800000"/>
<circle cx="162.5" cy="134.2" r=".31" fill="none" stroke="#800000" stroke-width=".14"/>
<path d="M147.3 134.2v1.6M151.8 134.2v1.6M168.6 134.2v1.6M162.5 140.5v1.3" fill="none" stroke="#000080" stroke-width=".15"/>
<circle cx="151.9" cy="134.2" r=".31" fill="#800000"/>
<circle cx="151.9" cy="134.2" r=".31" fill="none" stroke="#800000" stroke-width=".14"/>
<g font-size="1.6" fill="#000080">
<text x="55.6" y="59.1">MATRIX KEYBOARD</text>
<text x="149.4" y="59.8">ICD</text>
<text x="209.5" y="59.1">PORT A/E</text>
<text x="149" y="88.6">ICSP</text>
<text x="209.5" y="87.5">PORT C</text>
<text x="209.5" y="116.4">PORT D</text>
<text x="57.1" y="127.5">PULL-UP KEYBOARD</text>
<text x="145.3" y="128.1">RS232</text>
<text x="209.5" y="143.8">PORT B</text>
<text x="208.9" y="178.9">DEVELOPMENT BOARD PIC18F4520</text>
</g>
<g font-size="1.4">
<text x="44.2" y="48">1</text>
<text x="82.3" y="48">2</text>
<text x="120.4" y="48">3</text>
<text x="158.5" y="48">4</text>
<text x="196.5" y="48">5</text>
<text x="234.6" y="48">6</text>
<text x="26.5" y="65.5">D</text>
<text x="252" y="65.5">D</text>
<text x="78.9" y="67">1</text>
<text x="82.7" y="67.8">1</text>
<text x="84.9" y="67.8">2</text>
<text x="88.6" y="67">2</text>
<text x="149.8" y="69.3">1</text>
<text x="149.8" y="70.8">3</text>
<text x="154.9" y="69.3">2</text>
<text x="154.9" y="70.8">4</text>
<text x="149.8" y="72.3">5</text>
<text x="154.9" y="72.3">6</text>
<text x="26.5" y="101.5">C</text>
<text x="252" y="101.5">C</text>
<text x="26.5" y="137.6">B</text>
<text x="252" y="137.6">B</text>
<text x="141.4" y="143">3</text>
<text x="145.2" y="143.8">C1-</text>
<text x="146.9" y="138" transform="rotate(-90 146.9 138)">1</text>
<text x="147.7" y="142.9" transform="rotate(-90 147.7 142.9)">C1</text>
<text x="151.5" y="138" transform="rotate(-90 151.5 138)">16</text>
<text x="153.9" y="142.3">V+</text>
<text x="158.7" y="141.5">2</text>
<text x="141.4" y="146.1">4</text>
<text x="145.2" y="146.9">C2+</text>
<text x="152.2" y="144.1" transform="rotate(-90 152.2 144.1)">VCC</text>
<text x="154.2" y="145.3">V-</text>
<text x="158.7" y="144.6">6</text>
<text x="173.4" y="149.1">5</text>
<text x="141.4" y="155.2">9</text>
<text x="141.4" y="152.1">5</text>
<text x="145.2" y="156">R2OUT</text>
<text x="145.2" y="152.9">C2-</text>
<text x="152.5" y="156">R2IN</text>
<text x="158.7" y="155.2">8</text>
<text x="173.4" y="155.2">3</text>
<text x="173.4" y="153.7">8</text>
<text x="173.4" y="152.1">4</text>
<text x="173.4" y="150.7">9</text>
<text x="140.6" y="158.2">10</text>
<text x="145.2" y="159">T2IN</text>
<text x="150.7" y="159.2" transform="rotate(-90 150.7 159.2)">GND</text>
<text x="151.3" y="159">T2OUT</text>
<text x="158.7" y="158.2">7</text>
<text x="173.4" y="161.3">1</text>
<text x="173.4" y="159.8">6</text>
<text x="173.4" y="158.2">2</text>
<text x="173.4" y="156.7">7</text>
<text x="149.9" y="163.7" transform="rotate(-90 149.9 163.7)">15</text>
<text x="26.5" y="173.6">A</text>
<text x="252" y="173.6">A</text>
<text x="198.4" y="176.5">Title</text>
<text x="198.4" y="181.1">Size</text>
<text x="198.4" y="185.6">Date:</text>
<text x="199.1" y="183.3">B</text>
<text x="205.2" y="185.6">13-Oct-2009</text>
<text x="206" y="181.1">Number</text>
<text x="228.8" y="185.6">Sheet</text>
<text x="233.1" y="185.6">of</text>
<text x="236.4" y="181.1">Revision</text>
<text x="44.2" y="189.4">1</text>
<text x="82.3" y="189.4">2</text>
<text x="120.4" y="189.4">3</text>
<text x="158.5" y="189.4">4</text>
<text x="196.5" y="189.4">5</text>
<text x="198.4" y="187.1">File:</text>
<text x="205.2" y="187.1">F:\Rhydo Labz\PUBLIC\DEVELOPMENT BOARDS\DEV BOARD 16F877ANEW\PIC18F4520.Ddb</text>
<text x="228.8" y="187.1">Drawn By:</text>
<text x="234.6" y="189.4">6</text>
</g>
<g font-size="1.4" fill="#00f">
<text x="219.8" y="59.4">+5</text>
<text x="160.4" y="65.5">+5</text>
<text x="219.8" y="88.3">+5</text>
<text x="148.3" y="94.4">+5</text>
<text x="219.8" y="118.7">+5</text>
<text x="75.1" y="132.4">+5</text>
<text x="151.3" y="132.4">+5</text>
<text x="219.8" y="146.1">+5</text>
</g>
<g font-size="1.4" fill="#000080">
<text x="39.2" y="65.5">SW1</text>
<text x="52.9" y="65.5">SW4</text>
<text x="66.6" y="65.5">SW7</text>
<text x="81.8" y="65.5">SW10</text>
<text x="211.3" y="62.4">K8</text>
<text x="39" y="69.3">SWITCH</text>
<text x="52.9" y="69.3">SWITCH</text>
<text x="66.7" y="69.5">SWITCH</text>
<text x="81.8" y="69.1">SWITCH</text>
<text x="93.2" y="69.3">R1</text>
<text x="148.8" y="67">JP1</text>
<text x="232.6" y="67.6">C20</text>
<text x="232.6" y="69.1">0.1MF</text>
<text x="38.9" y="76.9">SWITCH</text>
<text x="39.2" y="73.1">SW2</text>
<text x="52.9" y="73.1">SW5</text>
<text x="53" y="76.9">SWITCH</text>
<text x="66.6" y="73.1">SW8</text>
<text x="66.6" y="77">SWITCH</text>
<text x="81.8" y="73.1">SW11</text>
<text x="81.8" y="77.2">SWITCH</text>
<text x="93.2" y="72.2">330R</text>
<text x="93.2" y="76.9">R2</text>
<text x="148.8" y="74.6">RJ11</text>
<text x="210.5" y="73.4">IDC 5X2</text>
<text x="39.2" y="80.7">SW3</text>
<text x="52.9" y="80.7">SW6</text>
<text x="66.6" y="80.7">SW9</text>
<text x="81.8" y="80.7">SW12</text>
<text x="93.2" y="79.8">330R</text>
<text x="39" y="84.7">SWITCH</text>
<text x="52.7" y="84.5">SWITCH</text>
<text x="66.6" y="84.7">SWITCH</text>
<text x="81.4" y="84.8">SWITCH</text>
<text x="93.2" y="84.5">R3</text>
<text x="93.2" y="89.1">R7</text>
<text x="95.8" y="84.4">330R</text>
<text x="96.7" y="89.5">330R</text>
<text x="209.8" y="89.8">K9</text>
<text x="93.2" y="95.2">R8</text>
<text x="95.7" y="95.3">330R</text>
<text x="235.7" y="93.5">C22</text>
<text x="235.7" y="95">0.1MF</text>
<text x="93.2" y="101.2">R6</text>
<text x="95.1" y="100.8">330R</text>
<text x="154.9" y="97.3">K5</text>
<text x="209.8" y="100.5">IDC 5X2</text>
<text x="93.2" y="107.3">R9</text>
<text x="93.2" y="110.2">330R</text>
<text x="154.9" y="109.6">CONN 6PIN</text>
<text x="209.8" y="120.2">K10</text>
<text x="231.4" y="122.3">C23</text>
<text x="235.5" y="124">0.1MF</text>
<text x="209.8" y="130.9">IDC 5X2</text>
<text x="69.6" y="136.9">R19</text>
<text x="73.3" y="136.1">R20</text>
<text x="76.5" y="136.4">R21</text>
<text x="79.7" y="136.2">R22</text>
<text x="48.3" y="143">SW15</text>
<text x="65.1" y="142.3">R15</text>
<text x="68.9" y="141.7">4K7</text>
<text x="73" y="141.7">4K7</text>
<text x="76.3" y="141.5">4K7</text>
<text x="79.5" y="141.8">4K7</text>
<text x="134.5" y="141.8">1MF/16V</text>
<text x="141.4" y="139.9">C15</text>
<text x="156.5" y="140">U6</text>
<text x="162.7" y="140.3">1MF/16V</text>
<text x="164.2" y="138.2">C16</text>
<text x="170.2" y="139.1">C14</text>
<text x="170.2" y="140.6">0.1MF</text>
<text x="52.9" y="145.9">SWITCH</text>
<text x="52.9" y="149.1">SW16</text>
<text x="65.1" y="145.2">1K</text>
<text x="65.2" y="149.9">R16</text>
<text x="141.4" y="149.7">C18</text>
<text x="164.2" y="147.2">C17</text>
<text x="164.2" y="148.5">1MF/16V</text>
<text x="176.1" y="147.4">K4</text>
<text x="209.8" y="147.6">K11</text>
<text x="52.9" y="152.5">SWITCH</text>
<text x="66.7" y="152.8">1K</text>
<text x="126.2" y="154.4">R41</text>
<text x="129.3" y="154.1">1K</text>
<text x="134.4" y="151.7">1MF/16V</text>
<text x="234.1" y="151.3">C24</text>
<text x="234.1" y="152.8">0.1MF</text>
<text x="52.9" y="156.7">SW17</text>
<text x="52.9" y="160.1">SWITCH</text>
<text x="65.2" y="157.5">R17</text>
<text x="65.2" y="160.4">1K</text>
<text x="126.2" y="157.5">R42</text>
<text x="126.2" y="160.5">1K</text>
<text x="156.8" y="161.3">MAX232</text>
<text x="209.8" y="158.2">IDC 5X2</text>
<text x="52.9" y="164.3">SW18</text>
<text x="52.9" y="167.7">SWITCH</text>
<text x="65.2" y="165.1">R18</text>
<text x="65.2" y="168">1K</text>
<text x="176.1" y="164.3">DB9 F</text>
<text x="212" y="182.6">CIRCUIT-3</text>
</g>
<g font-size="1.4" fill="#0000b4">
<text x="202.2" y="64">RA0</text>
<text x="202.2" y="65.5">RA1</text>
<text x="223.5" y="65.5">RE2</text>
<text x="103.1" y="67">DIP.6</text>
<text x="103.1" y="70.1">RB5</text>
<text x="141.2" y="71.6">RB6</text>
<text x="141.2" y="68.5">RST</text>
<text x="161" y="70.1">RB7</text>
<text x="161" y="71.6">PGM</text>
<text x="202.2" y="67">RA2</text>
<text x="202.2" y="68.5">RA3</text>
<text x="202.2" y="70.1">RA4</text>
<text x="223.5" y="70.1">RA5</text>
<text x="223.5" y="68.5">RE0</text>
<text x="223.5" y="67">RE1</text>
<text x="103.1" y="74.6">DIP.7</text>
<text x="103.1" y="77.7">RB6</text>
<text x="103.1" y="82.2">DIP.8</text>
<text x="103.1" y="85.3">RB7</text>
<text x="103.1" y="89.8">RB1</text>
<text x="103.1" y="86.8">DIP.2</text>
<text x="103.1" y="92.9">DIP.3</text>
<text x="103.1" y="95.9">RB2</text>
<text x="202.2" y="91.4">RC0</text>
<text x="202.2" y="92.9">RC1</text>
<text x="202.2" y="94.4">RC2</text>
<text x="202.2" y="95.9">RC3</text>
<text x="222" y="94.4">RC7</text>
<text x="222" y="95.9">RC6</text>
<text x="103.1" y="98.9">DIP.4</text>
<text x="103.1" y="102">RB3</text>
<text x="202.2" y="97.4">RC4</text>
<text x="222" y="97.4">RC5</text>
<text x="103.1" y="105">DIP.5</text>
<text x="103.1" y="108.1">RB4</text>
<text x="202.2" y="124.8">RD2</text>
<text x="202.2" y="123.3">RD1</text>
<text x="202.2" y="121.8">RD0</text>
<text x="222" y="124.8">RD7</text>
<text x="202.2" y="127.8">RD4</text>
<text x="202.2" y="126.3">RD3</text>
<text x="222" y="127.8">RD5</text>
<text x="222" y="126.3">RD6</text>
<text x="86.4" y="143">RC0</text>
<text x="202.2" y="149.1">RB0</text>
<text x="86.4" y="150.7">RC1</text>
<text x="119.9" y="155.2">RC7</text>
<text x="202.2" y="155.2">RB4</text>
<text x="202.2" y="153.7">RB3</text>
<text x="202.2" y="152.1">RB2</text>
<text x="202.2" y="150.7">RB1</text>
<text x="223.5" y="152.1">RB7</text>
<text x="223.5" y="155.2">RB5</text>
<text x="223.5" y="153.7">RB6</text>
<text x="86.4" y="158.2">RC2</text>
<text x="119.9" y="158.2">RC6</text>
<text x="86.4" y="165.9">RC3</text>
</g>
<g font-size="1.4" fill="#ee0e22">
<text x="210.7" y="64.7">1</text>
<text x="215.9" y="64.7">2</text>
<text x="210.7" y="66.3">3</text>
<text x="210.7" y="67.8">5</text>
<text x="210.7" y="69.3">7</text>
<text x="210.7" y="70.8">9</text>
<text x="215.1" y="70.8">10</text>
<text x="215.9" y="66.3">4</text>
<text x="215.9" y="67.8">6</text>
<text x="215.9" y="69.3">8</text>
<text x="210.7" y="92.1">1</text>
<text x="210.7" y="93.6">3</text>
<text x="210.7" y="95.2">5</text>
<text x="215.9" y="92.1">2</text>
<text x="215.9" y="93.6">4</text>
<text x="215.9" y="95.2">6</text>
<text x="155.9" y="101.2">5</text>
<text x="155.9" y="99.7">6</text>
<text x="210.7" y="96.7">7</text>
<text x="210.7" y="98.2">9</text>
<text x="215.1" y="98.2">10</text>
<text x="215.9" y="96.7">8</text>
<text x="155.9" y="107.3">1</text>
<text x="155.9" y="105.8">2</text>
<text x="155.9" y="104.3">3</text>
<text x="155.9" y="102.7">4</text>
<text x="210.7" y="122.5">1</text>
<text x="210.7" y="124">3</text>
<text x="210.7" y="125.6">5</text>
<text x="215.9" y="122.5">2</text>
<text x="215.9" y="124">4</text>
<text x="215.9" y="125.6">6</text>
<text x="210.7" y="127.1">7</text>
<text x="210.7" y="128.6">9</text>
<text x="215.1" y="128.6">10</text>
<text x="215.9" y="127.1">8</text>
<text x="210.7" y="149.9">1</text>
<text x="215.9" y="149.9">2</text>
<text x="210.7" y="151.4">3</text>
<text x="210.7" y="152.9">5</text>
<text x="210.7" y="154.4">7</text>
<text x="210.7" y="156">9</text>
<text x="215.1" y="156">10</text>
<text x="215.9" y="151.4">4</text>
<text x="215.9" y="152.9">6</text>
<text x="215.9" y="154.4">8</text>
</g>
<g font-size="1.4" fill="#800000">
<text x="142.7" y="100.5">RB6</text>
<text x="142.7" y="102">RB7</text>
<text x="142.7" y="98.9">PGM</text>
<text x="142.7" y="106.6">RST</text>
</g>
</svg>
